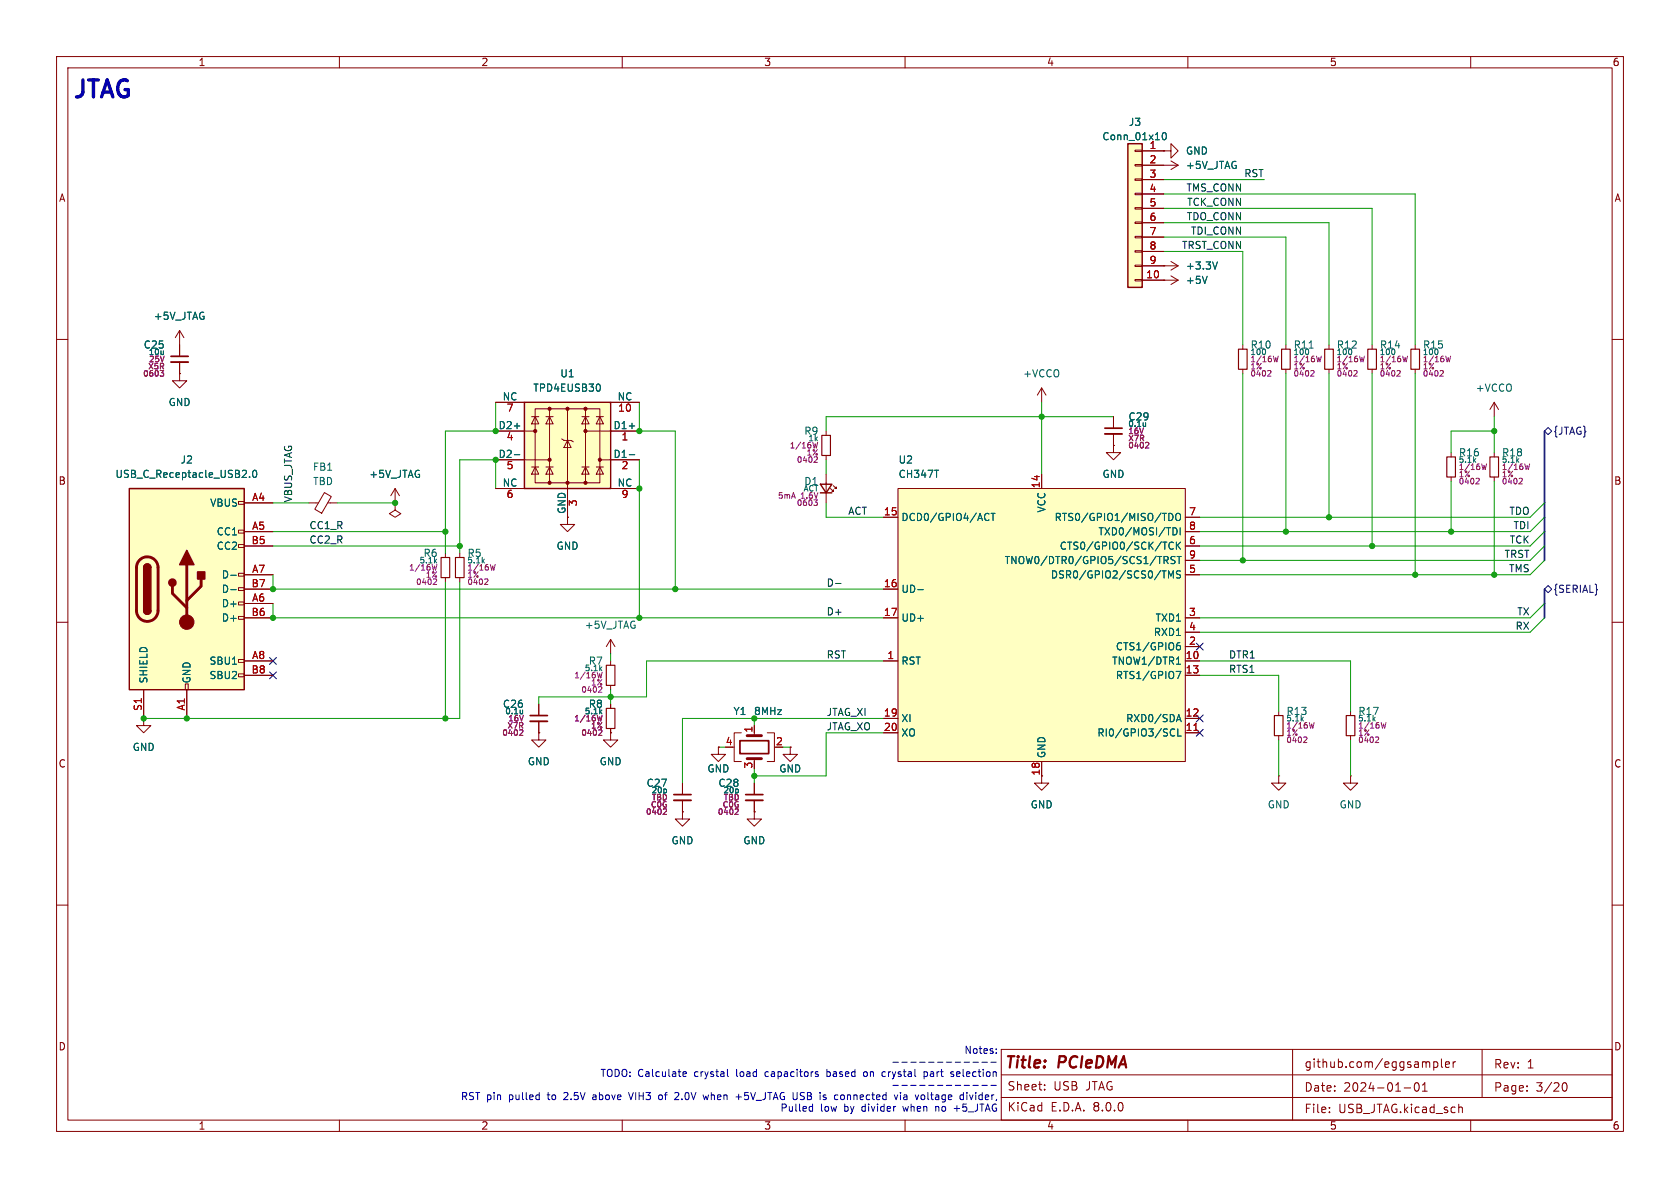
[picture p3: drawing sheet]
<svg xmlns="http://www.w3.org/2000/svg" width="297mm" height="210mm" viewBox="0 0 297 210" stroke-linecap="round" stroke-linejoin="round" font-family="sans-serif">
<g fill="none" stroke="#840000" stroke-width=".18">
<path d="M10 10h277v190h-277zM12 12h273v186h-273zM60 10v2M110 10v2M160 10v2M210 10v2M260 10v2M10 60h2M285 60h2M146 76.2v.8M184.1 68.6l-.7 1.3M184.1 68.6v2.5"/>
<path d="M184.1 68.6l.8 1.3M196.8 78.7v1.3h-1.2l1.2 1.3 1.3-1.3h-1.3M196.8 78.7h.1M196.8 73.7v2M196.8 76.7v2M234.9 61v.7M234.9 65.3v.7M69.8 88.9v1.3l1.1 .6-1.1 .6-1-.6 1-.6M69.8 88.9h.1M146 80.5v.8M10 110h2M107.9 116.8v.8"/>
<path d="M285 110h2M95.2 129.5v1.3h1.3l-1.3 1.3-1.2-1.3h1.2M95.2 129.5h.1M95.2 124.5v2M95.2 127.5v2M107.9 129.5v1.3h1.3l-1.3 1.3-1.2-1.3h1.2M107.9 129.5h.1M107.9 121.2v.7M107.9 124.5v.7M107.9 128.8v.7M127 132.1v1.3h-1.3l1.3 1.2 1.3-1.2h-1.3M127 132.1h.1"/>
<path d="M129.5 132.1h.3M131.1 129.5h-1.3v5.1h1.3M133.3 128.3v1.2M133.3 134.1v.5M135.6 129.5h1.3v5.1h-1.3M184.1 137.2v1.2h1.3l-1.3 1.3-1.2-1.3h1.2M238.8 137.2v1.2h1.2l-1.2 1.3-1.3-1.3h1.3M238.8 137.2h.1M238.8 125.7v.8M238.8 130v.8M10 160h2M120.6 143.5v1.3h1.3l-1.3 1.3-1.2-1.3h1.2"/>
<path d="M120.6 143.5h.1M285 160h2M60 198v2M110 198v2M160 198v2M177 194h108M177 190h108M177 185.5h108v12.5h-108zM184.7 192.6v.1M184.7 191.8v.1M210 198v2M228.5 185.5v12.5"/>
<path d="M235 196.6v.1M235 195.8v.1M248.2 192.3h1.2M250.2 191.5l.2-.1a.81 .81 0 0 1 .6 .6 .81 .81 0 0 1-.3 .8l-.2 .1a.81 .81 0 0 1-.3-1.4zM251.5 192.9h.8M251.5 191.8l.4-.4v1.5M253.5 187.7v1.5M253.5 187.8l.4-.1 .3 .3v.4l-.2 .2h-.5M254.8 187.2v1.3l.2 .2M255.5 188.2l.8-.2-.1-.2-.4-.1-.3 .2 .1 .7h.6M256.9 187.7v1M257.3 187.7l-.3 .1-.1 .2"/>
<path d="M257.9 195.2v1.5M257.9 195.8l.2-.1 .4 .1v.9M260 198v2M262 185.5v8.5M270 192.8v.1M270 192v.1M276.2 192l.1-.5 .2-.1a.81 .81 0 0 1 .6 .6 .81 .81 0 0 1-.3 .8h-.4l-.2-.5"/>
</g>
<path d="M145.3 77h1.5v3.5h-1.5zM234.2 61.7h1.5v3.6h-1.5zM107.2 117.6h1.5v3.6h-1.5zM107.2 125.2h1.5v3.6h-1.5zM238 126.5h1.5v3.5h-1.5z" fill="none" stroke="#840000" stroke-width=".2"/>
<path d="M202.5 74.7v.7M202.5 75.3l-.1 .1M239 62.3l-.1 .2M106.1 118.2l.3 .4M92.4 125.5v.7M92.4 126.1l-.2 .1M106.1 125.8l.3 .4M242.8 127.1l.3 .4" fill="none" stroke="#006464" stroke-width=".18"/>
<path d="M144.5 78.2l-.2 1-.2-.7-.2 .7M202.7 78.2h.3l.1 .3-.6 .7h.6M239.5 65.5h.3l.1 .3-.6 .7h.6M241.2 63l-.2 1-.2-.8-.2 .8M144.5 81.2l-.6 .5h.6M106.4 118.8l-.2 1-.2-.7-.2 .7M92.4 129.4l-.6 .6h.6M106.4 121.8l-.6 .6h.6M106.4 129.4l-.6 .6h.6M106.4 126.5l-.2 1-.2-.8-.2 .8M243.3 130.3h.3l.1 .3-.6 .7h.6M245 127.7l-.2 1-.2-.7-.2 .7" fill="none" stroke="#840084" stroke-width=".18"/>
<path d="M195.3 76.7h3.1M93.7 127.5h3.1" fill="none" stroke="#840000" stroke-width=".33"/>
<path d="M195.3 75.7h3.1M93.7 126.5h3.1M130.8 130.9h5.1v2.3h-5.1z" fill="none" stroke="#840000" stroke-width=".3"/>
<path d="M132.1 130h2.5M132.1 134.1h2.5" fill="none" stroke="#840000" stroke-width=".51"/>
<path d="M158.7 86.4h50.8v48.2h-50.8z" fill="#ffffc2"/>
<g fill="none" stroke="#840000" stroke-width=".18">
<path d="M31.7 58.4l-.7 1.3M31.7 58.4v4.6M31.7 58.4l.8 1.3M205.7 49.5h.1M205.7 49.5h2.6M207 48.8l1.3 .7M208.3 49.5l-1.3 .8M31.7 66v1.3h1.3l-1.3 1.3-1.2-1.3h1.2M31.7 66h.1M31.7 64v2M264.2 71.1v2.6M264.2 71.1l-.8 1.3"/>
<path d="M264.2 71.1l.7 1.3M146 83.8v5.1M146.8 86.4l.5 .5v-.3v.3h-.2M147.3 85.9l.5 .5v-.3v.3h-.2M156.2 91.4h2.5M158.7 86.4h50.8v48.2h-50.8zM184.1 83.8v2.6M209.5 91.4h2.6M209.5 96.5h2.6M209.5 94h2.6M209.5 99.1h2.6M256.5 80v.8"/>
<path d="M256.5 84.3v.8M264.2 80v.8M264.2 84.3v.8M156.2 116.8h2.5M156.2 104.1h2.5M156.2 109.2h2.5M209.5 116.8h2.6M209.5 119.4h2.6M209.5 109.2h2.6M209.5 114.3h2.6M209.5 111.8h2.6M209.5 101.6h2.6"/>
<path d="M120.6 138.4v2.1M133.3 138.4v2.1M139.7 132.1v1.3h1.3l-1.3 1.2-1.3-1.2h1.3M139.7 132.1h.1M156.2 129.5h2.5M156.2 127h2.5M184.1 134.6v2.6M209.5 129.5h2.6M209.5 127h2.6M226.1 137.2v1.2h1.2l-1.2 1.3-1.3-1.3h1.3M226.1 137.2h.1M120.6 141.5v2"/>
<path d="M133.3 143.5v1.3h1.3l-1.3 1.3-1.2-1.3h1.2M133.3 143.5h.1M133.3 141.5v2"/>
</g>
<g fill="none" stroke="#006464" stroke-width=".18">
<path d="M213.4 48.8l-.4 1.3M174.5 90.7l.3 .2M174.8 91.9l-.3 .1M175.2 90.7h.7M175.6 90.7v1.3M205.8 99h.6l.1-.2v-.3l-.7-.1v1.2M206.1 99l.4 .6M206.6 90.7a.64 .64 0 0 1 .8 .7 .64 .64 0 0 1-.8 .6zM207.4 93.3a.64 .64 0 0 1 .7 .6 .64 .64 0 0 1-.7 .7M207.4 96a.6 .6 0 0 0-.8 .4 .6 .6 0 0 0 .6 .7l.2-.1M207.7 98.4h-.5l-.1 .1v.4l.5 .2 .1 .3-.2 .2h-.5M207.9 90.9l.3-.2a.43 .43 0 0 1 .5 .5v.4a.42 .42 0 0 1-.4 .4 .42 .42 0 0 1-.4-.4z"/>
<path d="M208 95.8v1.3M208.1 98.4h.7M208.2 96.4l.5 .7M208.5 98.4v1.2M208.6 93.3v1.3M208.7 95.8l-.7 .8M260.6 81.4l.3 .3M268.2 81.4l.3 .3M162.3 104.2h.9M206.6 102.2v-1.3l.4 .9 .4-.9v1.3M207.9 118.7h.9l-.6 1.3M208 117.4h.7"/>
<path d="M208.1 114.2l.4-.1 .2 .2-.1 .5h-.5M208.2 116.3l.1-.2v1.3M208.6 113.6l-.4 .1-.2 .2M208.7 101l-.5-.1-.2 .3 .1 .3 .5 .2v.4l-.1 .1-.5-.1M207 129.9l.3 .2 .4-.1M207.7 129l-.4-.2-.3 .2M208.1 127.2h.6M208.2 128.8v1.3h.6M208.4 126.3l.4 1.3"/>
</g>
<path d="M211.1 129.1h.7" fill="none" stroke="#a90000" stroke-width=".18"/>
<path d="M255.8 80.8h1.5v3.5h-1.5zM263.4 80.8h1.5v3.5h-1.5z" fill="none" stroke="#840000" stroke-width=".2"/>
<path d="M28.9 66v.4l-.4 .1M144.5 88.8v.5l-.5 .1M261.1 84.5l.3 .1 .1 .2-.6 .7h.6M262.8 82l-.2 1-.2-.7-.2 .7M268.7 84.5l.3 .1 .1 .2-.6 .7h.6M270.4 82l-.2 1-.2-.7-.2 .7M117.8 143.4l-.6 .6h.6M130.5 143.4l-.6 .6h.6" fill="none" stroke="#840084" stroke-width=".18"/>
<path d="M30.2 64h3.1M119.1 141.5h3.1M131.8 141.5h3.1" fill="none" stroke="#840000" stroke-width=".33"/>
<path d="M30.2 63h3.1M119.1 140.5h3.1M131.8 140.5h3.1" fill="none" stroke="#840000" stroke-width=".3"/>
<path d="M145 85.6h2.1l-1.1 1.5zM145 87.1h2.1" fill="none" stroke="#840000" stroke-width=".25"/>
<path d="M22.9 86.4h20.3v35.5h-20.3z" fill="#ffffc2"/>
<g fill="none" stroke="#840000" stroke-width=".18">
<path d="M205.7 47h.1M205.7 47h2.6M207 46.2l1.3 .8M208.3 47l-1.3 .8M219.7 61v.7M219.7 65.3v.7M227.3 61v.7M227.3 65.3v.7M242.6 61v.7M242.6 65.3v.7M250.2 61v.7M250.2 65.3v.7"/>
<path d="M42.2 96.3h1v.5h-1zM42.2 93.7h1v.5h-1zM42.2 88.6h1v.6h-1zM43.2 88.9h5.1M43.2 94h5.1M43.2 96.5h5.1M42.2 119.1h1v.5h-1zM42.2 116.6h1v.5h-1zM42.2 109h1v.5h-1zM42.2 106.4h1v.5h-1zM42.2 103.9h1v.5h-1zM42.2 101.3h1v.6h-1z"/>
<path d="M43.2 106.7h5.1M43.2 101.6h5.1M43.2 116.8h5.1M43.2 109.2h5.1M43.2 104.1h5.1M43.2 119.4h5.1M25.4 127v1.3h1.3l-1.3 1.2-1.3-1.2h1.3M25.4 127h.1M25.4 121.9v5.1M32.8 120.9h.5v1h-.5zM33 121.9v5.1M226.1 125.7v.8"/>
<path d="M226.1 130v.8"/>
</g>
<path d="M22.9 86.4h20.3v35.5h-20.3zM25.4 108a.64 .64 0 0 0 .6 .6 .64 .64 0 0 0 .7-.6M25.4 100.3a.64 .64 0 0 1 .6-.6 .64 .64 0 0 1 .7 .6" fill="none" stroke="#840000" stroke-width=".25"/>
<path d="M24.7 99a1.91 1.91 0 0 1 2.1-.4 1.91 1.91 0 0 1 1.1 1.7v7.7a1.91 1.91 0 0 1-1.9 1.8 1.91 1.91 0 0 1-1.9-1.8v-7.8l.2-.7zM33 99.8v10.2M30.5 103.6v1.3l2.5 2.5M35.6 102.4v1.2l-2.6 2.6" fill="none" stroke="#840000" stroke-width=".51"/>
<g fill="#840000" stroke="#840000" stroke-width=".25">
<path d="M25.4 108h1.3a.64 .64 0 0 1-.7 .6 .64 .64 0 0 1-.6-.6z"/>
<path d="M25.4 100.3h1.3v7.7h-1.3z"/>
<path d="M25.6 99.9a.64 .64 0 0 1 .7-.2 .64 .64 0 0 1 .4 .6h-1.3z"/>
<path d="M33 97.3l1.3 2.5h-2.6z"/>
<path d="M34.9 101.1h1.3v1.3h-1.3z"/>
<circle cx="30.5" cy="103" r=".63"/>
</g>
<circle cx="33" cy="110" r="1.27" fill="#840000" stroke="#840000" stroke-width=".18"/>
<path d="M215.2 46.3l-.4 1.3M223.7 62.3v.2M231.4 62.3l-.1 .2M231.4 61.5h.8M246.6 62.3l-.1 .2M254.2 62.3v.2M44.1 84.3v.1M44.8 83.3l.2-.2a.68 .68 0 0 1 .4 .7 .68 .68 0 0 1-.4 .6l-.2-.1-.1-.4zM40.8 101.7h1M40.8 104.2h1M230.1 127.1l.3 .4" fill="none" stroke="#006464" stroke-width=".18"/>
<path d="M218.9 61.7h1.6v3.6h-1.6zM226.6 61.7h1.5v3.6h-1.5zM241.8 61.7h1.5v3.6h-1.5zM249.4 61.7h1.6v3.6h-1.6zM225.3 126.5h1.5v3.5h-1.5z" fill="none" stroke="#840000" stroke-width=".2"/>
<path d="M224.3 65.5h.3l.1 .3-.6 .7h.6M226 63l-.3 1-.2-.8-.1 .8M231.9 65.5h.3l.1 .3-.6 .7h.6M233.6 63l-.2 1-.2-.8-.2 .8M247.1 65.5h.4v.3l-.6 .7h.6M248.8 63l-.2 1-.2-.8-.2 .8M254.7 65.5h.4l.1 .3-.7 .7h.7M256.5 63l-.3 1-.2-.8-.2 .8M230.6 130.3h.3l.1 .3-.6 .7h.6M232.3 127.7l-.2 1-.2-.7-.2 .7" fill="none" stroke="#840084" stroke-width=".18"/>
<path d="M92.7 71.1h15.2v15.3h-15.2z" fill="#ffffc2"/>
<g fill="none" stroke="#840000" stroke-width=".18">
<path d="M87.6 76.2h7M87.6 71.1h5.1M94 73.7h1.2M94.6 72.3h11.4v13h-11.4zM94.6 73.7l.6 1.2h-1.2zM96.5 73.7h1.3M97.2 73.7l.6 1.2h-1.3zM97.2 72.3v13M99.3 77.6l.4 .3h1.3l.3 .2M100.3 77.9l.7 1.2h-1.3zM100.3 72.3v20.4h1.3l-1.3 1.3-1.2-1.3h1.2M102.9 73.7h1.2"/>
<path d="M103.5 73.7l.6 1.2h-1.2zM103.5 72.3v13M103.5 76.2h9.5M105.4 73.7h1.3M106 73.7l.7 1.2h-1.3zM107.9 71.1h5.1M54.6 88.9h1.7M57.4 87.1l1.2 .7-1.7 2.9-1.2-.7zM57.9 88.9h1.8M69.8 86.4l-.7 1.2M69.8 86.4v2.5M69.8 86.4l.8 1.2"/>
<path d="M87.6 81.3h9.6M87.6 86.4h5.1M94 82.6h1.2M94.6 82.6l.6 1.2h-1.2zM96.5 82.6h1.3M97.2 82.6l.6 1.2h-1.3zM102.9 82.6h1.2M103.5 82.6l.6 1.2h-1.2zM105.4 82.6h1.3M106 82.6l.7 1.2h-1.3zM106 81.3h7M107.9 86.4h5.1"/>
</g>
<path d="M92.7 71.1h15.2v15.3h-15.2z" fill="none" stroke="#840000" stroke-width=".25"/>
<g fill="#840000" stroke="#840000" stroke-width=".18">
<circle cx="106" cy="81.3" r=".28"/>
<circle cx="103.5" cy="85.3" r=".28"/>
<circle cx="103.5" cy="76.2" r=".28"/>
<circle cx="103.5" cy="72.3" r=".28"/>
<circle cx="100.3" cy="85.3" r=".28"/>
<circle cx="100.3" cy="72.3" r=".28"/>
<circle cx="97.2" cy="85.3" r=".28"/>
<circle cx="97.2" cy="81.3" r=".28"/>
<circle cx="97.2" cy="72.3" r=".28"/>
<circle cx="94.6" cy="76.2" r=".28"/>
</g>
<path d="M90.9 75.3h1M106 68l.1 .4-.1 .6M111.2 75.3h1M90.9 80.4h1M111.2 80.4h1" fill="none" stroke="#006464" stroke-width=".18"/>
<path d="M199.4 25.4h2.5v25.4h-2.5z" fill="#ffffc2"/>
<g fill="none" stroke="#840000" stroke-width=".18">
<path d="M200.7 39.2h1.2v.3h-1.2zM200.7 36.7h1.2v.3h-1.2zM200.7 34.2h1.2v.2h-1.2zM200.7 31.6h1.2v.3h-1.2zM200.7 29.1h1.2v.2h-1.2zM200.7 26.5h1.2v.3h-1.2zM201.9 26.7h3.8M201.9 29.2h6.4M201.9 31.8h3.8M201.9 34.3h3.8M201.9 36.8h3.8M201.9 39.4h3.8"/>
<path d="M205.7 26.7h1.3v1.2l1.3-1.2-1.3-1.3v1.3M205.7 26.7h.1M207 28.4l1.3 .8M208.3 29.2l-1.3 .8M200.7 49.4h1.2v.3h-1.2zM200.7 46.9h1.2v.2h-1.2zM200.7 44.3h1.2v.3h-1.2zM200.7 41.8h1.2v.2h-1.2zM201.9 49.5h3.8M201.9 41.9h3.8M201.9 44.5h3.8M201.9 47h3.8"/>
<path d="M205.7 47h.1M205.7 49.5h.1M31.7 66h.1M31.7 61v2M31.7 64v2M87.6 76.2h5.1M87.6 71.1h5.1M107.9 76.2h5.1M107.9 71.1h5.1M196.8 78.7h.1M196.8 73.7v2M196.8 76.7v2"/>
<path d="M43.2 96.5h5.1M43.2 94h5.1M43.2 88.9h5.1M69.8 88.9h.1M78.7 97.8v.8M81.3 97.8v.8M87.6 81.3h5.1M87.6 86.4h5.1M100.3 86.4v5M107.9 81.3h5.1M107.9 86.4h5.1M156.2 91.4h2.5"/>
<path d="M184.1 83.8v2.6M209.5 91.4h2.6M209.5 96.5h2.6M209.5 94h2.6M209.5 99.1h2.6M43.2 116.8h5.1M43.2 119.4h5.1M43.2 104.1h5.1M43.2 109.2h5.1M43.2 101.6h5.1M43.2 106.7h5.1M78.7 102.1v.8"/>
<path d="M81.3 102.1v.8M107.9 113l-.7 1.3M107.9 113v2.6M107.9 113l.8 1.3M156.2 116.8h2.5M156.2 104.1h2.5M156.2 109.2h2.5M209.5 116.8h2.6M209.5 119.4h2.6M209.5 109.2h2.6M209.5 114.3h2.6M209.5 111.8h2.6"/>
<path d="M209.5 101.6h2.6M25.4 127h.1M25.4 121.9v5.1M33 121.9v5.1M95.2 129.5h.1M95.2 124.5v2M95.2 127.5v2M107.9 129.5h.1M107.9 124.5v.7M107.9 128.8v.7M120.6 138.4v2.1M127 132.1h.1"/>
<path d="M133.3 128.3v1.2M133.3 138.4v2.1M139.7 132.1h.1M156.2 129.5h2.5M156.2 127h2.5M184.1 134.6v2.6M209.5 129.5h2.6M209.5 127h2.6M120.6 143.5h.1M120.6 141.5v2M133.3 143.5h.1M133.3 141.5v2"/>
</g>
<path d="M199.4 25.4h2.5v25.4h-2.5z" fill="none" stroke="#840000" stroke-width=".25"/>
<g fill="none" stroke="#006464" stroke-width=".18">
<path d="M205.6 23.6l.2-.2a.68 .68 0 0 1 .4 .7 .68 .68 0 0 1-.4 .6l-.2-.1-.1-.4zM213.4 48.8l-.4 1.3M215.2 46.3l-.4 1.3M90.9 75.3h1M106 68l.1 .4-.1 .6M111.2 75.3h1M202.5 74.7v.7M202.5 75.3l-.1 .1M44.1 84.3v.1M44.8 83.3l.2-.2a.68 .68 0 0 1 .4 .7 .68 .68 0 0 1-.4 .6l-.2-.1-.1-.4zM76.9 99.1l.3 .4M85.4 99.1l.2 .4"/>
<path d="M85.6 98.8l-.3 .4M90.9 80.4h1M111.2 80.4h1M174.5 90.7l.3 .2M174.8 91.9l-.3 .1M175.2 90.7h.7M175.6 90.7v1.3M205.8 99h.6l.1-.2v-.3l-.7-.1v1.2M206.1 99l.4 .6M206.6 90.7a.64 .64 0 0 1 .8 .7 .64 .64 0 0 1-.8 .6zM207.4 93.3a.64 .64 0 0 1 .7 .6 .64 .64 0 0 1-.7 .7M207.4 96a.6 .6 0 0 0-.8 .4 .6 .6 0 0 0 .6 .7l.2-.1"/>
<path d="M207.7 98.4h-.5l-.1 .1v.4l.5 .2 .1 .3-.2 .2h-.5M207.9 90.9l.3-.2a.43 .43 0 0 1 .5 .5v.4a.42 .42 0 0 1-.4 .4 .42 .42 0 0 1-.4-.4zM208 95.8v1.3M208.1 98.4h.7M208.2 96.4l.5 .7M208.5 98.4v1.2M208.6 93.3v1.3M208.7 95.8l-.7 .8M40.8 104.2h1M40.8 101.7h1M162.3 104.2h.9M206.6 102.2v-1.3l.4 .9 .4-.9v1.3"/>
<path d="M207.9 118.7h.9l-.6 1.3M208 117.4h.7M208.1 114.2l.4-.1 .2 .2-.1 .5h-.5M208.2 116.3l.1-.2v1.3M208.6 113.6l-.4 .1-.2 .2M208.7 101l-.5-.1-.2 .3 .1 .3 .5 .2v.4l-.1 .1-.5-.1M92.4 125.5v.7M92.4 126.1l-.2 .1M106.1 125.8l.3 .4M207 129.9l.3 .2 .4-.1M207.7 129l-.4-.2-.3 .2M208.1 127.2h.6"/>
<path d="M208.2 128.8v1.3h.6M208.4 126.3l.4 1.3"/>
</g>
<path d="M78 98.6h1.5v3.5h-1.5zM80.5 98.6h1.5v3.5h-1.5z" fill="none" stroke="#840000" stroke-width=".2"/>
<path d="M28.9 66v.4l-.4 .1M202.7 78.2h.3l.1 .3-.6 .7h.6M77.2 99.8l-.2 1-.2-.7-.2 .7M87.5 99.8l-.2 1-.2-.7-.2 .7M77.1 102.8l-.5 .5h.6M85.8 102.3l.4 .1 .1 .2-.7 .7h.7M92.4 129.4l-.6 .6h.6M106.4 129.4l-.6 .6h.6M106.4 126.5l-.2 1-.2-.8-.2 .8M117.8 143.4l-.6 .6h.6M130.5 143.4l-.6 .6h.6" fill="none" stroke="#840084" stroke-width=".18"/>
<path d="M273 76.2l.7-.6 .6 .6-.6 .6zM47.7 116.2l1.2 1.2M47.7 118.8l1.2 1.2M48.9 116.2l-1.2 1.2M48.9 118.8l-1.2 1.2M211.5 113.7l1.2 1.2M212.7 113.7l-1.2 1.2M273 104.1l.7-.6 .6 .6-.6 .7zM211.5 126.4l1.2 1.2M211.5 128.9l1.2 1.2M212.7 126.4l-1.2 1.2M212.7 128.9l-1.2 1.2" fill="none" stroke="#000084" stroke-width=".18"/>
<path d="M147.7 103.1h1" fill="none" stroke="#0f0f0f" stroke-width=".18"/>
<g fill="none" stroke="#0000c2" stroke-width=".18">
<path d="M95.2 193.5l.1 .1M95.3 193.1v1.3M95.3 194.3l-.1 .1M104.9 193.5l-.1 .1M104.9 193.9l-.1 .2 .1 .3M111.1 193.1l.4 1.3M116.6 194.3h.4M116.6 193.6h.4M119.5 193.1h.3l.2 .3M120 193.5l-.8 .9h.8M120.7 189.9l.6-.1v-.3h-.4l-.2 .1 .1 .6h.5M125.3 193.5l-.3 .9-.2-.6-.3 .6"/>
<path d="M128.6 189v1.1l.2 .2M130.1 193.9h1M130.6 193.4v1M140.9 193.1v1.2M141.5 194.3l.2 .1M141.6 193.2l-.1 .2 .1 .3M143.3 195.6l.4 .1M143.7 195.2v1.2M143.7 196.4h-.4M144.3 189.9h.3l.1 .2-.2 .2h-.2M144.3 189.5h.3M146.2 189v1.3"/>
<path d="M146.2 190.2l.1 .1M146.3 189.5h-.1M148.7 193.6l.3-.1 .3 .3M149.3 194.2l-.3 .2-.3-.1M153.1 189.5h-.3l-.1 .2v.5l.4 .1M156 190.2l.2 .1 .3-.1M156.5 189.5h-.3l-.2 .1M157.9 187.8h.9M157.9 191.9h.9M158.7 193.5l-.3 .9M159.2 193.1v.1M159.2 193.5v.9"/>
<path d="M159.4 187.8h1M159.4 191.9h1M160.2 193.5l-.4 .1M160.2 193.9h-.3l-.2 .2 .1 .2 .4 .1M161 187.8h1M161 191.9h1M162.6 187.8h.9M162.6 191.9h.9M163.4 189.5h.3l.3 .2-.1 .5h-.5M163.4 189.5v1.2M164.2 187.8h.9M164.2 191.9h.9"/>
<path d="M165.4 195.6v.8M165.6 195.6l-.2 .1M165.7 187.8h1M165.7 191.9h1M167.3 187.8h1M167.3 191.9h1M168.1 189.8l.5 .3v.1l-.4 .1M168.1 189.5h.5M168.7 196h1M168.9 187.8h.9M168.9 191.9h.9M170.4 187.8h1"/>
<path d="M170.4 191.9h1M170.9 193.1v.1M170.9 193.5v.9M171.4 193.5l.3 .9 .3-.9M172 187.8h1M172 191.9h1M173.6 187.8h1M173.6 191.9h1M175.2 187.8h.9M175.2 191.9h.9M176.1 186.1v.1M176.1 185.4v.1"/>
</g>
<path d="M273 76.2v22.9M273 104.1v5.1" fill="none" stroke="#000084" stroke-width=".3"/>
<g fill="none" stroke="#009600" stroke-width=".18">
<path d="M205.7 34.3h44.5v26.7M205.7 36.8h36.9v24.2M205.7 39.4h29.2v21.6M205.7 31.8h17.8M205.7 44.5h14v16.5M205.7 41.9h21.6v19.1M87.6 71.1v5.1h-8.9v21.6M113 71.1v5.1h6.4v27.9M184.1 71.1v12.7M196.8 73.7h-50.8v2.5M219.7 66v33.1M227.3 66v28"/>
<path d="M234.9 66v25.4M242.6 66v30.5M250.2 66v35.6M264.2 76.2h-7.7v3.8M264.2 73.7v6.3M48.3 94h30.4M48.3 96.5h33M48.3 88.9h6.3M59.7 88.9h10.1M87.6 86.4v-5.1h-6.3v16.5M113 81.3v27.9M146 88.9v2.5h10.2"/>
<path d="M146 81.3v2.5M256.5 85.1v8.9M264.2 85.1v16.5M273 88.9l-2.5 2.5h-58.4M273 96.5l-2.5 2.6h-58.4M273 91.4l-2.5 2.6h-58.4M273 99.1l-2.5 2.5h-58.4M273 94l-2.5 2.5h-58.4M48.3 106.7v2.5h107.9M48.3 101.6v2.5h107.9M78.7 102.9v24.1M81.3 102.9v24.1h-55.9"/>
<path d="M107.9 115.6v1.2M156.2 116.8h-41.9v6.4h-19.1v1.3M212.1 119.4h14v6.3M212.1 116.8h26.7v8.9M273 106.7l-2.5 2.5h-58.4M273 109.2l-2.5 2.6h-58.4M107.9 121.9v2.6M127 132.1h1.3M133.3 127v1.3M133.3 135.9v2.5M138.4 132.1h1.3M156.2 129.5h-10.2v7.7h-12.7"/>
<path d="M156.2 127h-35.6v11.4M226.1 130.8v6.4M238.8 130.8v6.4"/>
</g>
<path d="M211.1 129.1h.7" fill="none" stroke="#a90000" stroke-width=".18"/>
<g fill="#009600" stroke="#009600" stroke-width=".18">
<circle cx="264.2" cy="101.6" r=".46"/>
<circle cx="256.5" cy="94" r=".46"/>
<circle cx="264.2" cy="76.2" r=".46"/>
<circle cx="250.2" cy="101.6" r=".46"/>
<circle cx="219.7" cy="99.1" r=".46"/>
<circle cx="227.3" cy="94" r=".46"/>
<circle cx="78.7" cy="127" r=".46"/>
<circle cx="48.3" cy="109.2" r=".46"/>
<circle cx="81.3" cy="96.5" r=".46"/>
<circle cx="78.7" cy="94" r=".46"/>
<circle cx="107.9" cy="123.2" r=".46"/>
<circle cx="113" cy="109.2" r=".46"/>
<circle cx="119.4" cy="104.1" r=".46"/>
<circle cx="113" cy="76.2" r=".46"/>
<circle cx="113" cy="86.4" r=".46"/>
<circle cx="133.3" cy="127" r=".46"/>
<circle cx="133.3" cy="137.2" r=".46"/>
<circle cx="184.1" cy="73.7" r=".46"/>
<circle cx="234.9" cy="91.4" r=".46"/>
<circle cx="242.6" cy="96.5" r=".46"/>
<circle cx="33" cy="127" r=".46"/>
<circle cx="25.4" cy="127" r=".46"/>
<circle cx="87.6" cy="81.3" r=".46"/>
<circle cx="87.6" cy="76.2" r=".46"/>
<circle cx="48.3" cy="104.1" r=".46"/>
<circle cx="69.8" cy="88.9" r=".46"/>
</g>
<text font-size="4.2" fill="#0000c2" x="12.7" y="17.5">JTAG</text>
<g font-size="2.8" fill="#840000">
<text x="177.5" y="189.4">Title:</text>
<text x="187.2" y="189.4">PCIeDMA</text>
</g>
<g font-size="2.1" fill="#840000">
<text x="230.5" y="189">github.com/eggsampler</text>
<text x="264" y="189.1">Rev:</text>
<text x="269.9" y="189.1">1</text>
<text x="178" y="196.7">KiCad</text>
<text x="178" y="193">Sheet:</text>
<text x="185.7" y="196.7">E.D.A.</text>
<text x="186.2" y="193">USB</text>
<text x="192" y="193">JTAG</text>
<text x="193.3" y="196.7">8.0.0</text>
<text x="230.5" y="193.2">Date:</text>
<text x="230.5" y="197">File:</text>
<text x="236.6" y="197">USB_JTAG.kicad_sch</text>
<text x="237.5" y="193.2">2024-01-01</text>
<text x="264" y="193.2">Page:</text>
<text x="271.5" y="193.2">3/20</text>
</g>
<g font-size="1.8" fill="#840000">
<text x="35" y="11.9">1</text>
<text x="85" y="11.9">2</text>
<text x="135" y="11.9">3</text>
<text x="185" y="11.9">4</text>
<text x="235" y="11.9">5</text>
<text x="285" y="11.9">6</text>
<text x="10.3" y="35.9">A</text>
<text x="285.3" y="35.9">A</text>
<text x="10.3" y="85.9">B</text>
<text x="285.3" y="85.9">B</text>
<text x="100.1" y="90.9" transform="rotate(-90 100.1 90.9)">GND</text>
<text x="10.3" y="135.9">C</text>
<text x="183.9" y="137.2" transform="rotate(-90 183.9 137.2)">18</text>
<text x="285.3" y="135.9">C</text>
<text x="10.3" y="185.9">D</text>
<text x="285.3" y="185.9">D</text>
<text x="35" y="199.9">1</text>
<text x="85" y="199.9">2</text>
<text x="135" y="199.9">3</text>
<text x="185" y="199.9">4</text>
<text x="235" y="199.9">5</text>
<text x="285" y="199.9">6</text>
</g>
<g font-size="1.8" fill="#006464">
<text x="199.5" y="22.5">J3</text>
<text x="194.8" y="25">Conn_01x10</text>
<text x="209.6" y="27.5">GND</text>
<text x="209.6" y="30.1">+5V_JTAG</text>
<text x="209.6" y="47.9">+3.3V</text>
<text x="209.6" y="50.4">+5V</text>
<text x="27.1" y="56.7">+5V_JTAG</text>
<text x="25.3" y="61.8">C25</text>
<text x="221" y="61.8">R10</text>
<text x="228.6" y="61.8">R11</text>
<text x="236.2" y="61.8">R12</text>
<text x="243.8" y="61.8">R14</text>
<text x="251.5" y="61.8">R15</text>
<text x="29.7" y="72">GND</text>
<text x="88.8" y="70.9">NC</text>
<text x="94.2" y="69.4">TPD4EUSB30</text>
<text x="99" y="66.9">U1</text>
<text x="109.1" y="70.9">NC</text>
<text x="180.8" y="66.9">+VCCO</text>
<text x="260.8" y="69.4">+VCCO</text>
<text x="88" y="75.9">D2+</text>
<text x="108.4" y="75.9">D1+</text>
<text x="142.1" y="77.1">R9</text>
<text x="199.4" y="74.5">C29</text>
<text x="31.8" y="82.1">J2</text>
<text x="55.2" y="83.4">FB1</text>
<text x="88" y="81">D2-</text>
<text x="108.4" y="81">D1-</text>
<text x="158.8" y="82.1">U2</text>
<text x="257.8" y="80.9">R16</text>
<text x="265.4" y="80.9">R18</text>
<text x="20.3" y="84.7">USB_C_Receptacle_USB2.0</text>
<text x="37.1" y="89.8">VBUS</text>
<text x="55.3" y="86">TBD</text>
<text x="65.2" y="84.7">+5V_JTAG</text>
<text x="88.8" y="86.1">NC</text>
<text x="109.1" y="86.1">NC</text>
<text x="142.1" y="86">D1</text>
<text x="158.8" y="84.7">CH347T</text>
<text x="194.8" y="84.7">GND</text>
<text x="38.2" y="94.8">CC1</text>
<text x="159.3" y="92.3">DCD0/GPIO4/ACT</text>
<text x="185" y="90.7" transform="rotate(-90 185 90.7)">VCC</text>
<text x="186.3" y="92.3">RTS0/GPIO1/MISO/TDO</text>
<text x="194.1" y="94.8">TXD0/MOSI/TDI</text>
<text x="38.2" y="97.4">CC2</text>
<text x="74.8" y="98.7">R6</text>
<text x="82.6" y="98.7">R5</text>
<text x="98.3" y="97.4">GND</text>
<text x="177.5" y="99.9">TNOW0/DTR0/GPIO5/SCS1/TRST</text>
<text x="187.2" y="97.4">CTS0/GPIO0/SCK/TCK</text>
<text x="39.1" y="107.5">D+</text>
<text x="39.1" y="102.5">D-</text>
<text x="39.1" y="105">D-</text>
<text x="159.3" y="105">UD-</text>
<text x="185.7" y="102.5">DSR0/GPIO2/SCS0/TMS</text>
<text x="39.1" y="110.1">D+</text>
<text x="103.3" y="111.4">+5V_JTAG</text>
<text x="159.3" y="110.1">UD+</text>
<text x="203.9" y="112.6">RXD1</text>
<text x="204.2" y="110.1">TXD1</text>
<text x="36.9" y="117.7">SBU1</text>
<text x="104" y="117.7">R7</text>
<text x="159.3" y="117.7">RST</text>
<text x="196.5" y="117.7">TNOW1/DTR1</text>
<text x="197.2" y="115.2">CTS1/GPIO6</text>
<text x="26.3" y="120.9" transform="rotate(-90 26.3 120.9)">SHIELD</text>
<text x="33.9" y="120.9" transform="rotate(-90 33.9 120.9)">GND</text>
<text x="36.9" y="120.2">SBU2</text>
<text x="88.8" y="125.3">C26</text>
<text x="104" y="125.3">R8</text>
<text x="197.2" y="120.2">RTS1/GPIO7</text>
<text x="129.6" y="126.6">Y1</text>
<text x="133.2" y="126.6">8MHz</text>
<text x="159.3" y="127.9">XI</text>
<text x="159.3" y="130.4">XO</text>
<text x="193.9" y="130.4">RI0/GPIO3/SCL</text>
<text x="199" y="127.9">RXD0/SDA</text>
<text x="227.3" y="126.6">R13</text>
<text x="240" y="126.6">R17</text>
<text x="23.4" y="132.9">GND</text>
<text x="93.2" y="135.5">GND</text>
<text x="105.9" y="135.5">GND</text>
<text x="125" y="136.8">GND</text>
<text x="137.7" y="136.8">GND</text>
<text x="185" y="134.1" transform="rotate(-90 185 134.1)">GND</text>
<text x="114.2" y="139.3">C27</text>
<text x="126.9" y="139.3">C28</text>
<text x="182.1" y="143.1">GND</text>
<text x="224" y="143.1">GND</text>
<text x="236.7" y="143.1">GND</text>
<text x="118.6" y="149.5">GND</text>
<text x="131.3" y="149.5">GND</text>
</g>
<g font-size="1.8" fill="#a90000">
<text x="203.1" y="26.4">1</text>
<text x="203.1" y="29">2</text>
<text x="203.1" y="31.5">3</text>
<text x="203.1" y="34">4</text>
<text x="203.1" y="36.6">5</text>
<text x="203.1" y="39.1">6</text>
<text x="203.1" y="41.7">7</text>
<text x="203.1" y="44.2">8</text>
<text x="203.1" y="46.7">9</text>
<text x="202.5" y="49.3">10</text>
<text x="89.5" y="73.1">7</text>
<text x="109.2" y="73.1">10</text>
<text x="89.5" y="78.2">4</text>
<text x="89.5" y="83.3">5</text>
<text x="109.8" y="78.2">1</text>
<text x="109.8" y="83.3">2</text>
<text x="44.5" y="88.6">A4</text>
<text x="89.5" y="88.3">6</text>
<text x="102.3" y="89.6" transform="rotate(-90 102.3 89.6)">3</text>
<text x="109.8" y="88.3">9</text>
<text x="183.9" y="86.4" transform="rotate(-90 183.9 86.4)">14</text>
<text x="44.5" y="93.7">A5</text>
<text x="156.2" y="91.2">15</text>
<text x="210.1" y="91.2">7</text>
<text x="210.1" y="93.7">8</text>
<text x="44.4" y="96.3">B5</text>
<text x="44.5" y="101.3">A7</text>
<text x="210.1" y="101.3">5</text>
<text x="210.1" y="96.3">6</text>
<text x="210.1" y="98.8">9</text>
<text x="44.4" y="103.9">B7</text>
<text x="44.5" y="106.4">A6</text>
<text x="156.2" y="103.9">16</text>
<text x="44.4" y="109">B6</text>
<text x="156.2" y="109">17</text>
<text x="210.1" y="109">3</text>
<text x="210.1" y="111.5">4</text>
<text x="44.4" y="119.1">B8</text>
<text x="44.5" y="116.6">A8</text>
<text x="156.8" y="116.6">1</text>
<text x="209.5" y="116.6">10</text>
<text x="209.5" y="119.1">13</text>
<text x="210.1" y="114">2</text>
<text x="25.1" y="125.8" transform="rotate(-90 25.1 125.8)">S1</text>
<text x="32.8" y="125.7" transform="rotate(-90 32.8 125.7)">A1</text>
<text x="128.2" y="131.8">4</text>
<text x="133.1" y="129.6" transform="rotate(-90 133.1 129.6)">1</text>
<text x="137.1" y="131.8">2</text>
<text x="156.2" y="126.7">19</text>
<text x="156.2" y="129.3">20</text>
<text x="209.5" y="129.3">11</text>
<text x="209.5" y="126.7">12</text>
<text x="133.1" y="136" transform="rotate(-90 133.1 136)">3</text>
</g>
<g font-size="1.8" fill="#0f0f0f">
<text x="209.6" y="33.9">TMS_CONN</text>
<text x="219.9" y="31.4">RST</text>
<text x="209.7" y="39">TDO_CONN</text>
<text x="209.8" y="36.5">TCK_CONN</text>
<text x="210.4" y="41.6">TDI_CONN</text>
<text x="208.9" y="44.1">TRST_CONN</text>
<text x="51.7" y="88.9" transform="rotate(-90 51.7 88.9)">VBUS_JTAG</text>
<text x="54.6" y="93.6">CC1_R</text>
<text x="149.9" y="91.1">ACT</text>
<text x="266.7" y="91.1">TDO</text>
<text x="267.5" y="93.6">TDI</text>
<text x="54.6" y="96.2">CC2_R</text>
<text x="265.9" y="98.7">TRST</text>
<text x="266.7" y="101.3">TMS</text>
<text x="266.8" y="96.2">TCK</text>
<text x="146" y="103.8">D-</text>
<text x="146" y="108.9">D+</text>
<text x="267.8" y="111.4">RX</text>
<text x="268.1" y="108.9">TX</text>
<text x="146" y="116.5">RST</text>
<text x="217.2" y="116.5">DTR1</text>
<text x="217.2" y="119">RTS1</text>
<text x="146" y="129.2">JTAG_XO</text>
<text x="146" y="126.7">JTAG_XI</text>
</g>
<g font-size="1.8" fill="#000084">
<text x="274.5" y="77.1">{JTAG}</text>
<text x="274.5" y="105">{SERIAL}</text>
</g>
<g font-size="1.8" fill="#0000c2">
<text x="106.1" y="190.5">TODO: Calculate</text>
<text x="122.8" y="190.5">crystal</text>
<text x="130.4" y="190.5">load</text>
<text x="135.7" y="190.5">capacitors</text>
<text x="146.8" y="190.5">based</text>
<text x="153.5" y="190.5">on</text>
<text x="157" y="190.5">crystal</text>
<text x="164.6" y="190.5">part</text>
<text x="169.6" y="190.5">selection</text>
<text x="170.4" y="186.4">Notes:</text>
<text x="81.4" y="194.6">RST pin</text>
<text x="90.1" y="194.6">pulled</text>
<text x="97.1" y="194.6">to</text>
<text x="100.2" y="194.6">2.5V</text>
<text x="105.4" y="194.6">above</text>
<text x="112.1" y="194.6">VIH3</text>
<text x="117.5" y="194.6">of</text>
<text x="120.6" y="194.6">2.0V</text>
<text x="125.8" y="194.6">when</text>
<text x="131.7" y="194.6">+5V_JTAG</text>
<text x="137.9" y="196.6">Pulled</text>
<text x="142" y="194.6">USB</text>
<text x="145" y="196.6">low</text>
<text x="147" y="194.6">is</text>
<text x="149.3" y="196.6">by</text>
<text x="149.8" y="194.6">connected</text>
<text x="152.6" y="196.6">divider</text>
<text x="160.1" y="196.6">when</text>
<text x="160.7" y="194.6">via</text>
<text x="164.6" y="194.6">voltage</text>
<text x="166" y="196.6">no</text>
<text x="169.5" y="196.6">+5_JTAG</text>
<text x="172.6" y="194.6">divider,</text>
</g>
<g font-size="1.4" fill="#840084">
<text x="26.1" y="65.5">X5R</text>
<text x="26.2" y="63">10u</text>
<text x="26.2" y="64.2">25V</text>
<text x="220.9" y="63">100</text>
<text x="220.9" y="64.2">1/16W</text>
<text x="220.9" y="65.5">1%</text>
<text x="228.6" y="63">100</text>
<text x="228.6" y="64.2">1/16W</text>
<text x="228.6" y="65.5">1%</text>
<text x="236.2" y="63">100</text>
<text x="236.2" y="64.2">1/16W</text>
<text x="236.2" y="65.5">1%</text>
<text x="243.8" y="63">100</text>
<text x="243.8" y="64.2">1/16W</text>
<text x="243.8" y="65.5">1%</text>
<text x="251.4" y="63">100</text>
<text x="251.4" y="64.2">1/16W</text>
<text x="251.4" y="65.5">1%</text>
<text x="25.2" y="66.8">0603</text>
<text x="220.9" y="66.8">0402</text>
<text x="228.6" y="66.8">0402</text>
<text x="236.2" y="66.8">0402</text>
<text x="243.8" y="66.8">0402</text>
<text x="251.4" y="66.8">0402</text>
<text x="199.3" y="76.9">16V</text>
<text x="139.5" y="79.5">1/16W</text>
<text x="140.8" y="82">0402</text>
<text x="142.5" y="80.7">1%</text>
<text x="142.8" y="78.2">1k</text>
<text x="199.3" y="78.2">X7R</text>
<text x="199.3" y="79.5">0402</text>
<text x="257.8" y="82">5.1k</text>
<text x="257.8" y="83.3">1/16W</text>
<text x="265.4" y="82">5.1k</text>
<text x="265.4" y="83.3">1/16W</text>
<text x="137.4" y="88.4">5mA</text>
<text x="140.8" y="89.6">0603</text>
<text x="141.6" y="88.4">1.6V</text>
<text x="257.8" y="84.5">1%</text>
<text x="257.8" y="85.8">0402</text>
<text x="265.4" y="84.5">1%</text>
<text x="265.4" y="85.8">0402</text>
<text x="72.2" y="101.1">1/16W</text>
<text x="74.1" y="99.8">5.1k</text>
<text x="82.5" y="99.8">5.1k</text>
<text x="82.5" y="101.1">1/16W</text>
<text x="73.4" y="103.6">0402</text>
<text x="75.2" y="102.3">1%</text>
<text x="82.5" y="102.3">1%</text>
<text x="82.5" y="103.6">0402</text>
<text x="103.3" y="118.8">5.1k</text>
<text x="101.4" y="120.1">1/16W</text>
<text x="102.7" y="122.6">0402</text>
<text x="104.4" y="121.4">1%</text>
<text x="88.7" y="130.3">0402</text>
<text x="89.6" y="129">X7R</text>
<text x="89.7" y="127.7">16V</text>
<text x="101.4" y="127.7">1/16W</text>
<text x="102.7" y="130.3">0402</text>
<text x="103.3" y="126.5">5.1k</text>
<text x="104.4" y="129">1%</text>
<text x="227.3" y="127.7">5.1k</text>
<text x="227.3" y="129">1/16W</text>
<text x="227.3" y="130.3">1%</text>
<text x="227.3" y="131.5">0402</text>
<text x="240" y="127.7">5.1k</text>
<text x="240" y="129">1/16W</text>
<text x="240" y="130.3">1%</text>
<text x="240" y="131.5">0402</text>
<text x="114.9" y="143">C0G</text>
<text x="115.1" y="141.7">TBD</text>
<text x="127.6" y="143">C0G</text>
<text x="127.8" y="141.7">TBD</text>
<text x="114.1" y="144.2">0402</text>
<text x="126.8" y="144.2">0402</text>
</g>
<g font-size="1.4" fill="#006464">
<text x="199.3" y="75.7">0.1u</text>
<text x="141.9" y="87.1">ACT</text>
<text x="89.2" y="126.5">0.1u</text>
<text x="115.1" y="140.4">20p</text>
<text x="127.8" y="140.4">20p</text>
</g>
</svg>
